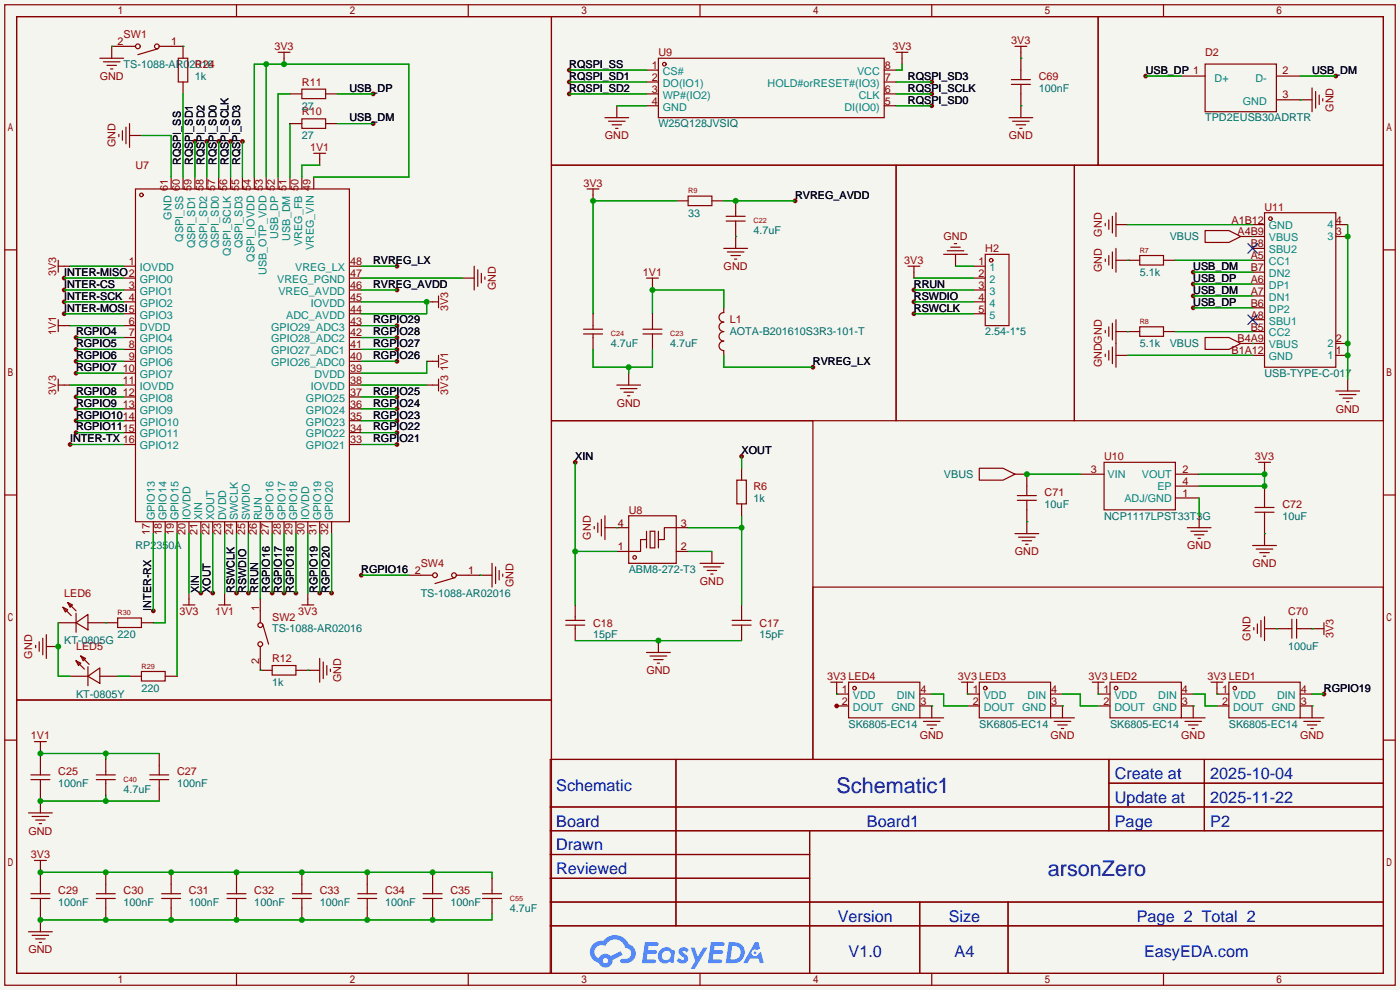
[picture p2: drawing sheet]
<svg xmlns="http://www.w3.org/2000/svg" width="299mm" height="212mm" viewBox="0 0 299 212" stroke-linecap="round" stroke-linejoin="round" font-family="sans-serif">
<path d="M0 0h299.2v211.6h-299.2z" fill="#f5f5f0"/>
<g fill="#850000">
<circle cx="178.8" cy="150.9" r=".51"/>
<circle cx="122.9" cy="98.8" r=".51"/>
<circle cx="158.5" cy="97.5" r=".51"/>
<circle cx="121.7" cy="15" r=".51"/>
<circle cx="121.7" cy="17.5" r=".51"/>
<circle cx="121.7" cy="20.1" r=".51"/>
<circle cx="199.1" cy="17.5" r=".51"/>
<circle cx="199.1" cy="20.1" r=".51"/>
<circle cx="199.1" cy="22.6" r=".51"/>
<circle cx="13.7" cy="59.4" r=".51"/>
<circle cx="13.7" cy="62" r=".51"/>
<circle cx="13.7" cy="64.5" r=".51"/>
<circle cx="13.7" cy="67.1" r=".51"/>
<circle cx="16.3" cy="72.1" r=".51"/>
<circle cx="16.3" cy="74.7" r=".51"/>
<circle cx="16.3" cy="77.2" r=".51"/>
<circle cx="16.3" cy="79.8" r=".51"/>
<circle cx="16.3" cy="84.8" r=".51"/>
<circle cx="16.3" cy="87.4" r=".51"/>
<circle cx="16.3" cy="89.9" r=".51"/>
<circle cx="16.3" cy="92.5" r=".51"/>
<circle cx="15" cy="95" r=".51"/>
<circle cx="32.8" cy="130.6" r=".51"/>
<circle cx="58.2" cy="126.7" r=".51"/>
<circle cx="60.7" cy="126.7" r=".51"/>
<circle cx="63.2" cy="126.7" r=".51"/>
<circle cx="68.3" cy="126.7" r=".51"/>
<circle cx="70.9" cy="126.7" r=".51"/>
<circle cx="84.8" cy="95" r=".51"/>
<circle cx="84.8" cy="92.5" r=".51"/>
<circle cx="84.8" cy="89.9" r=".51"/>
<circle cx="84.8" cy="87.4" r=".51"/>
<circle cx="84.8" cy="84.8" r=".51"/>
<circle cx="84.8" cy="77.2" r=".51"/>
<circle cx="84.8" cy="74.7" r=".51"/>
<circle cx="84.8" cy="72.1" r=".51"/>
<circle cx="84.8" cy="69.6" r=".51"/>
<circle cx="42.9" cy="126.7" r=".51"/>
<circle cx="45.5" cy="126.7" r=".51"/>
<circle cx="84.8" cy="62" r=".51"/>
<circle cx="84.8" cy="56.9" r=".51"/>
<circle cx="41.7" cy="30.2" r=".51"/>
<circle cx="44.2" cy="30.2" r=".51"/>
<circle cx="46.7" cy="30.2" r=".51"/>
<circle cx="49.3" cy="30.2" r=".51"/>
<circle cx="51.8" cy="30.2" r=".51"/>
<circle cx="169.9" cy="42.9" r=".51"/>
<circle cx="173.7" cy="78.5" r=".51"/>
<circle cx="53.1" cy="126.7" r=".51"/>
<circle cx="50.5" cy="126.7" r=".51"/>
<circle cx="79.8" cy="26.4" r=".51"/>
<circle cx="79.8" cy="20.1" r=".51"/>
<circle cx="255" cy="60.7" r=".51"/>
<circle cx="255" cy="65.8" r=".51"/>
<circle cx="255" cy="58.2" r=".51"/>
<circle cx="255" cy="63.2" r=".51"/>
<circle cx="285.5" cy="16.3" r=".51"/>
<circle cx="244.9" cy="16.3" r=".51"/>
<circle cx="195.3" cy="67.1" r=".51"/>
<circle cx="195.3" cy="64.5" r=".51"/>
<circle cx="195.3" cy="62" r=".51"/>
<circle cx="283" cy="148.3" r=".51"/>
<circle cx="77.2" cy="122.9" r=".51"/>
</g>
<g fill="none" stroke="#850000" stroke-width=".25">
<path d="M1 1h297.2v209.6h-297.2zM3.6 3.6h292.1v204.4h-292.1zM50.5 1v2.6M100.1 1v2.6M149.6 1v2.6M199.1 1v2.6M248.7 1v2.6M1 53.4h2.6M295.7 53.4h2.5M1 105.8h2.6M295.7 105.8h2.5M1 158.2h2.6"/>
<path d="M295.7 158.2h2.5M117.6 162.3h178.1v45.7h-178.1zM117.6 172.5h178.1M117.6 177.5h178.1M144.5 162.3v35.6M173 177.5v30.5M237 162.3v15.2M237 167.4h58.7M257.4 162.3v15.2M117.6 182.6h55.4M117.6 192.8h178.1M117.6 187.7h55.4"/>
<path d="M117.6 197.9h178.1M196.6 192.8v15.2M215.4 192.8v15.2M50.5 208v2.6M100.1 208v2.6M149.6 208v2.6M199.1 208v2.6M248.7 208v2.6"/>
</g>
<g fill="#5487ff">
<path d="M145.3 202.7a1.3 1.3 0 0 1 1.9 .3l-.4 .6a.54 .54 0 0 0-.9-.2l.1 .2a1.34 1.34 0 0 1 .9 1.8 1.47 1.47 0 0 1-2.3-.1l.5-.6 .8 .5a.31 .31 0 0 0 .4-.3 .31 .31 0 0 0-.3-.4 1.12 1.12 0 0 1-.7-1.8z"/>
<path d="M147.6 202.5h.9l.6 2 1.2-2h.9l-2.7 4.6h-.9l1-1.7z"/>
<path d="M137.8 201.4h1.7a1.31 1.31 0 0 1 1.2 .2 .4 .4 0 0 1-.3 .5l-1.8 .1-.1 .9h1.6a.4 .4 0 0 1 .4 .4 .4 .4 0 0 1-.5 .4h-1.6l-.2 1.2h1.4a.46 .46 0 0 1 .5 0 .46 .46 0 0 1 .1 .5l-.4 .2h-2.6z"/>
<path d="M151.9 201.4h1.7a1.32 1.32 0 0 1 1.2 .2 .39 .39 0 0 1-.3 .5l-1.8 .1-.1 .9h1.6a.4 .4 0 0 1 .4 .4 .4 .4 0 0 1-.4 .4h-1.7l-.2 1.2h1.4a.46 .46 0 0 1 .5 0 .46 .46 0 0 1 .1 .5l-.4 .2h-2.6z"/>
<path d="M161.3 201.4h.8l.3 1.3-.6 .4a.75 .75 0 0 0-1.1 .3 .75 .75 0 0 0 .5 1 .75 .75 0 0 0 .9-.7l.5-.2 .6 2.3h-.8l-.3-.9h-1.8l-.5 .9h-1z"/>
<path d="M155.7 201.4l-.6 4.4h1.5a2.27 2.27 0 0 0 2.6-2.2 2.27 2.27 0 0 0-2.7-2.2zM156.5 202.1a1.5 1.5 0 0 1 1.8 1.6 1.5 1.5 0 0 1-1.9 1.4h-.3z"/>
<path d="M141.2 203a1.6 1.6 0 0 0-.3 2.3 1.6 1.6 0 0 0 2.3 .2l.7 .3 .3-2.4-.1-.3-.5-.1a1.58 1.58 0 0 0-2.4 0zM141.8 203.5a.98 .98 0 0 1 1.6 .4 .98 .98 0 0 1-1.1 1.3 .94 .94 0 0 1-.9-.7 .94 .94 0 0 1 .4-1z"/>
<path d="M126.8 201.8a2.37 2.37 0 0 0 1.1 4 1.54 1.54 0 0 0 1.8 1 1.54 1.54 0 0 0 1.2-1.6l2.2-1.1-.5-.8-2 1a1.57 1.57 0 0 0-2.7 .5 1.5 1.5 0 0 1-.7-2.1 1.5 1.5 0 0 1 2.2-.5 2.23 2.23 0 0 1 2.3-1.4 2.23 2.23 0 0 1 2 1.8 1.16 1.16 0 0 1 1.2 1.1 1.16 1.16 0 0 1-1.1 1.2h-.7a.47 .47 0 0 0-.5 .4 .47 .47 0 0 0 .4 .5 2.17 2.17 0 0 0 2.5-.9 2.17 2.17 0 0 0-.3-2.7l-.8-.4a3.2 3.2 0 0 0-5.5-.7l-1.1 .1zM128.8 205.3a.6 .6 0 0 1 1.2 0 .6 .6 0 0 1-1.2 0z"/>
<circle cx="161.4" cy="203.6" r=".28"/>
</g>
<g fill="none" stroke="#850000" stroke-width=".25">
<path d="M3.6 3.6h114.3v146h-114.3zM21.3 12.4h5.1M22.1 13.2h3.6M22.9 14h2M23.6 14.7h.5M29 9.9h-5.1v2.5M33.8 10.4l-4.3 1.3M34 9.9h5.1v2.5M38.1 12.4h2v5.1h-2zM39.1 17.5v2.6M59.4 11.2h2.6M60.7 11.2v2.5"/>
<path d="M64.5 19.1h5.1v2h-5.1zM117.9 3.6h116.8v31.7h-116.8zM138.2 15h2.5M138.2 17.5h2.5M140.7 12.4h48.3v12.7h-48.3zM189 15h2.5M189 17.5h2.5M191.5 11.2h2.6M192.8 11.2v2.5M216.2 17h4M216.2 18h4M216.9 9.9h2.6"/>
<path d="M218.2 9.9v7.1M218.2 18v7.1M234.7 3.6h61v31.7h-61zM252.5 16.3h5.1M257.6 13.7h15.2v10.2h-15.2zM272.8 16.3h5.1M280.4 18.8v5.1M281.2 19.6v3.5M25.4 28.7v.5M26.2 27.9v2.1M26.9 27.2v3.5M27.7 29h2.5"/>
<path d="M27.7 26.4v5.1M36.6 37.8v2.6M39.1 37.8v2.6M41.7 37.8v2.6M44.2 37.8v2.6M46.7 37.8v2.6M49.3 37.8v2.6M51.8 37.8v2.6M54.4 37.8v2.6M56.9 37.8v2.6M59.4 37.8v2.6M62 37.8v2.6"/>
<path d="M62 20.1h2.5M62 26.4h2.5M64.5 25.4h5.1v2h-5.1zM64.5 37.8v2.6M67.1 37.8v2.6M67.1 32.8h2.5M68.3 32.8v2.5M69.6 20.1h2.5M69.6 26.4h2.5M117.9 35.3h73.6v54.6h-73.6zM129.3 25.1h5.1M130 25.9h3.6"/>
<path d="M130.8 26.7h2M131.6 27.4h.5M131.8 22.6v2.5M138.2 20.1h2.5M138.2 22.6h2.5M189 20.1h2.5M189 22.6h2.5M191.5 35.3h38.1v54.6h-38.1zM215.6 25.1h5.1M216.4 25.9h3.6M217.2 26.7h2M217.9 27.4h.5"/>
<path d="M229.6 35.3h66.1v54.6h-66.1zM272.8 21.3h7.6M281.9 20.3v2.1M282.7 21.1v.5M12.4 56.9h2.6M12.4 55.6v2.6M26.4 56.9h2.6M26.4 59.4h2.6M29 40.4h45.7v71.1h-45.7zM74.7 56.9h2.5M74.7 59.4h2.5M98.8 59.4h2.5"/>
<path d="M101.3 56.9v5.1M102.1 57.7v3.5M102.9 58.4v2.1M103.6 59.2v.5M125.5 40.4h2.5M126.7 40.4v2.5M138.2 59.4h2.5M139.4 59.4v2.6M144.5 42.9h2.6M147.1 41.9h5v2h-5zM152.1 42.9h2.6M154.7 53.1h5.1"/>
<path d="M155.2 47.2h4.1M155.2 46.2h4.1M155.4 53.8h3.6M156.2 54.6h2M157 55.4h.5M157.2 42.9v3.3M157.2 47.2v5.9M194.1 56.9h2.5M195.3 56.9v2.5M201.7 54.4h5.1M202.4 53.6h3.6M203.2 52.8h2"/>
<path d="M204 52.1h.5M204.2 54.4v2.5M208 56.9h2.6M208 59.4h2.6M210.6 54.4h5v15.2h-5zM236.2 47.8v.5M236.2 55.4v.5M237 47v2M237 54.6v2M237.7 46.2v3.6M237.7 53.8v3.6M238.5 48h2.5"/>
<path d="M238.5 55.6h5.1M238.5 45.5v5M238.5 53.1v5.1M243.6 54.6h5.1v2h-5.1zM248.7 55.6h2.5M257.6 49.3h5l2.6 1.2-2.6 1.3h-5zM265.2 50.5h5.1M267.7 48h2.6M267.7 53.1h2.6M267.7 55.6h2.6M267.7 58.2h2.6M270.3 45.5h15.2v33h-15.2z"/>
<path d="M285.5 48h2.5M285.5 50.5h2.5M12.4 69.6h2.6M12.4 68.3v2.6M26.4 62h2.6M26.4 64.5h2.6M26.4 67.1h2.6M26.4 69.6h2.6M26.4 72.1h2.6M26.4 74.7h2.6M26.4 77.2h2.6M26.4 79.8h2.6"/>
<path d="M74.7 62h2.5M74.7 64.5h2.5M74.7 67.1h2.5M74.7 69.6h2.5M74.7 72.1h2.5M74.7 74.7h2.5M74.7 77.2h2.5M74.7 79.8h2.5M91.2 64.5h2.5M91.2 77.2h2.5M93.7 63.2v2.6M93.7 75.9v2.6"/>
<path d="M124.7 71.4h4.1M124.7 70.4h4.1M126.7 67.1v3.3M126.7 71.4v3.3M134.4 79.8v2.5M137.4 71.4h4.1M137.4 70.4h4.1M139.4 67.1v3.3M139.4 71.4v3.3M154.7 65.8v1a1.02 1.02 0 0 0-1 1 1.02 1.02 0 0 0 1 1 1.02 1.02 0 0 0-1 1.1 1.02 1.02 0 0 0 1 1 1.02 1.02 0 0 0-1 1 1.02 1.02 0 0 0 1 1 1.02 1.02 0 0 0-1 1 1.02 1.02 0 0 0 1 1v1M208 62h2.6M208 64.5h2.6"/>
<path d="M208 67.1h2.6M236.2 70.6v.5M236.2 75.7v.5M237 69.8v2.1M237 74.9v2.1M237.7 69.1v3.5M237.7 74.2v3.5M238.5 75.9h2.5M238.5 70.9h5.1M238.5 68.3v10.2M243.6 69.8h5.1v2.1h-5.1zM248.7 70.9h2.5"/>
<path d="M257.6 72.1h5l2.6 1.3-2.6 1.3h-5zM265.2 73.4h5.1M267.7 75.9h2.6M267.7 63.2h2.6M267.7 70.9h2.6M267.7 68.3h2.6M267.7 60.7h2.6M267.7 65.8h2.6M285.5 73.4h2.5M285.5 75.9h2.5M12.4 82.3h2.6M12.4 81v2.6"/>
<path d="M26.4 82.3h2.6M26.4 84.8h2.6M26.4 87.4h2.6M26.4 89.9h2.6M26.4 92.5h2.6M26.4 95h2.6M74.7 82.3h2.5M74.7 84.8h2.5M74.7 87.4h2.5M74.7 89.9h2.5M74.7 92.5h2.5M74.7 95h2.5"/>
<path d="M91.2 82.3h2.5M93.7 81v2.6M117.9 89.9h55.8v72.4h-55.8zM131.8 82.3h5.1M132.6 83.1h3.5M133.3 83.8h2.1M134.1 84.6h.5M236 98.8h15.2v10.2h-15.2zM269 98.8h2.5M270.3 98.8v2.5M285.5 83.6h5.1M286.3 84.3h3.5"/>
<path d="M287 85.1h2.1M287.8 85.9h.5M288 81v2.6M32.8 111.5v2.5M35.3 111.5v2.5M37.8 111.5v2.5M40.4 111.5v2.5M42.9 111.5v2.5M45.5 111.5v2.5M48 111.5v2.5M50.5 111.5v2.5M53.1 111.5v2.5"/>
<path d="M55.6 111.5v2.5M58.2 111.5v2.5M60.7 111.5v2.5M63.2 111.5v2.5M65.8 111.5v2.5M68.3 111.5v2.5M70.9 111.5v2.5M127 112.5v.5M127.8 111.8v2M128.5 111v3.6M129.3 112.8h5.1M129.3 110.2v5.1"/>
<path d="M134.4 110.2h10.1v10.2h-10.1zM138.2 115.3h-1.3v2.6h-5.1M138.2 113.5v3.6M138.9 113.5h1.1v3.6h-1.1zM140.7 113.5v3.6M144.5 117.9h2.6M147.1 112.8h-5.1v2.5h-1.3M152.1 117.9v2.5M157.5 102.6h2v5.1h-2zM158.5 100.1v2.5M158.5 107.7v2.5M209.3 100.1h5.1l2.5 1.2-2.5 1.3h-5.1z"/>
<path d="M216.9 101.3h2.6v4.6M216.9 114h5.1M217.4 105.9h4.1M217.4 106.9h4.1M217.7 114.8h3.5M218.4 115.6h2.1M219.2 116.3h.5M219.5 106.9v7.1M230.9 101.3h5.1M251.2 106.4h5.1M251.2 101.3h5.1M251.2 103.9h5.1"/>
<path d="M253.7 112.8h5.1M254.5 113.5h3.6M255.3 114.3h2M256 115.1h.5M256.3 110.2v2.6M267.7 116.6h5.1M268.2 108.5h4.1M268.2 109.5h4.1M268.5 117.3h3.5M269.2 118.1h2.1M270 118.9h.5M270.3 103.9v4.6"/>
<path d="M270.3 109.5v7.1M7.6 137.9v.5M8.4 137.2v2M9.1 136.4v3.6M9.9 138.2h2.5M9.9 135.6v5.1M12.4 133.1h3.9M13.5 129.8l1 .5-.5 .5zM13.5 129.8l1.7 1.8M14.5 128.8l1 .5-.5 .5zM14.5 128.8l1.8 1.8M16.3 133.1l2.5-1.8v3.3z"/>
<path d="M16.3 131.1v4M18.8 133.1h6.3M25.1 132.1h5.1v2h-5.1zM30.2 133.1h2.6M39.1 129.3h2.6M40.4 126.7v2.6M46.7 129.3h2.6M48 126.7v2.6M55.6 128v5.1M55.6 138.2v5.1h2.6M56.1 133.4l1.3 4.3M64.5 129.3h2.6"/>
<path d="M65.8 126.7v2.6M87.4 122.9h5.1M97.3 123.4l-4.3 1.3M97.5 122.9h7.7M105.2 120.4v5.1M105.9 121.2v3.5M106.7 121.9v2.1M107.4 122.7v.5M120.9 132.6h4.1M120.9 133.6h4.1M122.9 129.3v3.3M122.9 133.6v3.3"/>
<path d="M138.2 139.4h5.1M140.7 136.9v2.5M149.6 120.4h5.1M150.4 121.2h3.5M151.1 121.9h2.1M151.9 122.7h.5M156.5 132.6h4M156.5 133.6h4M158.5 129.3v3.3M158.5 133.6v3.3M173.7 125.5h122v36.8h-122zM268 134.1v.5"/>
<path d="M268.7 133.4v2M269.5 132.6v3.5M270.3 131.8v5.1M270.3 134.4h5.8M276.1 132.3v4.1M277.1 134.4h5.9M277.1 132.3v4.1M283 133.1v2.5M3.6 149.6h114.3v58.4h-114.3zM7.4 158.5h2.5M8.6 158.5v7.1M15 144.5h3.8"/>
<path d="M16.3 141.2l1 .5-.5 .5zM16.3 141.2l1.7 1.8M17.3 140.2l1 .5-.5 .5zM17.3 140.2l1.7 1.8M18.8 144.5l2.5-1.8v3.4zM18.8 142.5v4.1M21.3 144.5h3.8M27.7 144.5h2.5M30.2 143.5h5.1v2h-5.1zM35.3 144.5h2.5M58.2 142.2h5v2.1h-5zM63.2 143.3h5.1"/>
<path d="M68.3 140.7v5.1M69.1 141.5v3.5M69.8 142.2v2.1M70.6 143v.5M138.9 140.2h3.6M139.7 141h2M140.5 141.7h.5M177.5 145.8h2.6M178.8 145.8v2.5h2.6M178.8 150.9h2.6M181.4 145.8h15.2v7.6h-15.2zM196.6 148.3h2.5"/>
<path d="M196.6 150.9h2.5v2.5M196.6 153.4h5.1M197.4 154.2h3.5M198.1 154.9h2.1M198.9 155.7h.5M205.5 145.8h2.5M206.8 145.8v2.5h2.5M206.8 150.9h2.5M209.3 145.8h15.2v7.6h-15.2zM224.5 148.3h2.6M224.5 150.9h2.6v2.5M224.5 153.4h5.1"/>
<path d="M225.3 154.2h3.6M226.1 154.9h2M226.8 155.7h.5M233.4 145.8h2.6M234.7 145.8v2.5h2.5M234.7 150.9h2.5M237.2 145.8h15.3v7.6h-15.3zM252.5 148.3h2.5M252.5 150.9h2.5v2.5M252.5 153.4h5.1M253.2 154.2h3.6M254 154.9h2"/>
<path d="M254.8 155.7h.5M258.8 145.8h2.6M260.1 145.8v2.5h2.5M260.1 150.9h2.5M262.6 145.8h15.3v7.6h-15.3zM277.9 150.9h2.5v2.5M277.9 148.3h2.5M277.9 153.4h5.1M278.6 154.2h3.6M279.4 154.9h2M280.2 155.7h.5M6.1 173.7h5.1"/>
<path d="M6.6 165.6h4.1M6.6 166.6h4.1M6.9 174.5h3.5M7.6 175.3h2.1M8.4 176h.5M8.6 166.6v7.1M20.6 165.6h4M20.6 166.6h4M22.6 162.3v3.3M22.6 166.6v3.3M32 165.6h4.1M32 166.6h4.1"/>
<path d="M34 161v4.6M34 166.6v4.6M6.1 199.1h5.1M6.6 191h4.1M6.6 192h4.1M6.9 199.9h3.5M7.4 183.9h2.5M8.6 183.9v7.1M8.6 192v7.1M20.6 191h4M20.6 192h4M22.6 186.4v4.6"/>
<path d="M22.6 192v4.6M34.5 191h4.1M34.5 192h4.1M36.6 186.4v4.6M36.6 192v4.6M48.5 191h4.1M48.5 192h4.1M50.5 186.4v4.6M50.5 192v4.6M62.5 191h4M62.5 192h4M64.5 186.4v4.6"/>
<path d="M64.5 192v4.6M76.5 191h4M76.5 192h4M78.5 186.4v4.6M78.5 192v4.6M90.4 191h4.1M90.4 192h4.1M92.5 186.4v4.6M92.5 192v4.6M103.1 191h4.1M103.1 192h4.1M105.2 187.7v3.3"/>
<path d="M105.2 192v3.3M7.6 200.7h2.1M8.4 201.4h.5"/>
<circle cx="29.5" cy="9.9" r=".51"/>
<circle cx="33.5" cy="9.9" r=".51"/>
<circle cx="142" cy="13.7" r=".38"/>
<circle cx="30.2" cy="41.7" r=".38"/>
<circle cx="211.8" cy="55.6" r=".38"/>
<circle cx="271.5" cy="46.7" r=".38"/>
<circle cx="135.6" cy="119.1" r=".38"/>
<circle cx="55.6" cy="137.7" r=".51"/>
<circle cx="55.6" cy="133.6" r=".51"/>
<circle cx="93" cy="122.9" r=".51"/>
<circle cx="97" cy="122.9" r=".51"/>
<circle cx="182.6" cy="147.1" r=".38"/>
<circle cx="210.6" cy="147.1" r=".38"/>
<circle cx="238.5" cy="147.1" r=".38"/>
<circle cx="263.9" cy="147.1" r=".38"/>
</g>
<g fill="none" stroke="#009600" stroke-width=".25">
<path d="M23.9 9.9h.1M39.1 9.9h.1M56.9 13.7v24.1M121.7 15h16.5M121.7 17.5h16.5M191.5 17.5h7.6M192.8 13.7v1.3h-1.3M218.2 12.4h.1M244.9 16.3h7.6M277.9 16.3h7.6M30.2 29h6.4v8.8M39.1 20.1v17.7"/>
<path d="M41.7 30.2v7.6M44.2 30.2v7.6M46.7 30.2v7.6M49.3 30.2v7.6M51.8 30.2v7.6M54.4 37.8v-24.1h33v24.1h-20.3M62 20.1h-2.6v17.7M62 26.4v11.4M68.3 35.3h-3.8v2.5M72.1 20.1h7.7M72.1 26.4h7.7M121.7 20.1h16.5"/>
<path d="M131.8 22.6h6.4M191.5 22.6h7.6M191.5 20.1h7.6M218.2 22.6h.1M277.9 21.3h.1M13.7 59.4h12.7M15 56.9h11.4M77.2 59.4h21.6M77.2 56.9h7.6M144.5 42.9h-17.8v24.2M154.7 42.9h15.2M157.2 50.5h.1"/>
<path d="M195.3 59.4h12.7M204.2 56.9h3.8M241 55.6h.1M241 48h26.7M251.2 55.6h16.5M255 58.2h12.7M267.7 50.5h.1M288 48v33M13.7 62h12.7M13.7 64.5h12.7M13.7 67.1h12.7M15 69.6h11.4"/>
<path d="M16.3 72.1h10.1M16.3 74.7h10.1M16.3 77.2h10.1M16.3 79.8h10.1M77.2 62h7.6M77.2 64.5h14v2.6h-14M77.2 72.1h7.6M77.2 74.7h7.6M77.2 77.2h7.6M77.2 69.6h7.6M91.2 77.2v2.6h-14M126.7 74.7v3.8h12.7v-3.8"/>
<path d="M134.4 78.5v1.3M154.7 65.8v-3.8h-15.3v5.1M154.7 75.9v2.6h19M195.3 62h12.7M195.3 64.5h12.7M195.3 67.1h12.7M241 70.9h.1M241 75.9h26.7M251.2 70.9h16.5M255 60.7h12.7M255 65.8h12.7M255 63.2h12.7"/>
<path d="M267.7 73.4h.1M15 95h11.4M15 82.3h11.4M16.3 84.8h10.1M16.3 87.4h10.1M16.3 89.9h10.1M16.3 92.5h10.1M77.2 84.8h7.6M77.2 87.4h7.6M77.2 89.9h7.6M77.2 92.5h7.6M77.2 95h7.6"/>
<path d="M77.2 82.3h14M122.9 98.8v30.5M158.5 97.5v2.6M32.8 114v16.6M35.3 114v19.1h-2.5M37.8 114v30.5M40.4 114v12.7M42.9 114v12.7M45.5 114v12.7M48 114v12.7M50.5 114v12.7M53.1 114v12.7"/>
<path d="M55.6 114v14M58.2 114v12.7M60.7 114v12.7M63.2 114v12.7M65.8 114v12.7M68.3 114v12.7M70.9 114v12.7M122.9 117.9h8.9M131.8 112.8h.1M147.1 117.9h5M147.1 112.8h11.4M158.5 110.2v19.1"/>
<path d="M219.5 111.5h.1M219.5 101.3h11.4M256.3 106.4v3.8M256.3 101.3h14v2.6h-14M270.3 114h.1M12.4 133.1v11.4h2.6M22.6 133.1h.1M77.2 122.9h10.2M102.6 122.9h.1M122.9 136.9h35.6M272.8 134.4h.1M280.4 134.4h.1"/>
<path d="M25.1 144.5h2.6M55.6 143.3h.1M65.8 143.3h.1M178.8 148.3h.1M199.1 150.9h.1M199.1 148.3h2.6v2.6h5.1M206.8 148.3h.1M227.1 150.9h.1M227.1 148.3h3.8v2.6h3.8M234.7 148.3h.1M255 150.9h.1M255 148.3h2.6v2.6h2.5"/>
<path d="M260.1 148.3h.1M280.4 150.9h.1M280.4 148.3h2.6M8.6 161h25.4M8.6 171.2h25.4M22.6 161v1.3M22.6 169.9v1.3M8.6 186.4h96.6v1.3M105.2 195.3v1.3h-96.6"/>
</g>
<path d="M266.7 52.1l2 2M268.7 52.1l-2 2M266.7 67.3l2 2M268.7 67.3l-2 2" fill="none" stroke="#000085" stroke-width=".25"/>
<g fill="#009600">
<circle cx="158.5" cy="112.8" r=".63"/>
<circle cx="122.9" cy="117.9" r=".63"/>
<circle cx="140.7" cy="136.9" r=".63"/>
<circle cx="219.5" cy="101.3" r=".63"/>
<circle cx="270.3" cy="103.9" r=".63"/>
<circle cx="270.3" cy="101.3" r=".63"/>
<circle cx="91.2" cy="64.5" r=".63"/>
<circle cx="60.7" cy="13.7" r=".63"/>
<circle cx="56.9" cy="13.7" r=".63"/>
<circle cx="157.2" cy="42.9" r=".63"/>
<circle cx="126.7" cy="42.9" r=".63"/>
<circle cx="139.4" cy="62" r=".63"/>
<circle cx="134.4" cy="78.5" r=".63"/>
<circle cx="22.6" cy="161" r=".63"/>
<circle cx="8.6" cy="161" r=".63"/>
<circle cx="22.6" cy="171.2" r=".63"/>
<circle cx="8.6" cy="171.2" r=".63"/>
<circle cx="22.6" cy="186.4" r=".63"/>
<circle cx="8.6" cy="186.4" r=".63"/>
<circle cx="36.6" cy="186.4" r=".63"/>
<circle cx="50.5" cy="186.4" r=".63"/>
<circle cx="64.5" cy="186.4" r=".63"/>
<circle cx="78.5" cy="186.4" r=".63"/>
<circle cx="92.5" cy="186.4" r=".63"/>
<circle cx="22.6" cy="196.6" r=".63"/>
<circle cx="8.6" cy="196.6" r=".63"/>
<circle cx="36.6" cy="196.6" r=".63"/>
<circle cx="50.5" cy="196.6" r=".63"/>
<circle cx="64.5" cy="196.6" r=".63"/>
<circle cx="78.5" cy="196.6" r=".63"/>
<circle cx="92.5" cy="196.6" r=".63"/>
<circle cx="288" cy="73.4" r=".63"/>
<circle cx="288" cy="75.9" r=".63"/>
<circle cx="288" cy="50.5" r=".63"/>
<circle cx="12.4" cy="138.2" r=".63"/>
</g>
<g font-size="4.6" fill="#0000c2">
<text x="178.8" y="169.4">Schematic1</text>
<text x="224" y="187.2">arsonZero</text>
</g>
<g font-size="3.5" fill="#0000c2">
<text x="238.3" y="166.5">Create at</text>
<text x="258.7" y="166.5">2025-10-04</text>
<text x="118.9" y="169.1">Schematic</text>
<text x="238.3" y="171.6">Update at</text>
<text x="258.7" y="171.6">2025-11-22</text>
<text x="118.9" y="176.7">Board</text>
<text x="185.3" y="176.7">Board1</text>
<text x="238.3" y="176.7">Page</text>
<text x="258.7" y="176.7">P2</text>
<text x="118.9" y="181.8">Drawn</text>
<text x="118.9" y="186.8">Reviewed</text>
<text x="179.1" y="197">Version</text>
<text x="202.8" y="197">Size</text>
<text x="243" y="197">Page 2 Total 2</text>
<text x="181.4" y="204.6">V1.0</text>
<text x="204" y="204.6">A4</text>
<text x="244.5" y="204.6">EasyEDA.com</text>
</g>
<g font-size="2.3" fill="#840000">
<text x="25.1" y="9.7">2</text>
<text x="36.6" y="9.7">1</text>
<text x="139.3" y="14.8">1</text>
<text x="139.3" y="17.3">2</text>
<text x="189.1" y="17.3">7</text>
<text x="189.1" y="14.8">8</text>
<text x="274.1" y="15.8">2</text>
<text x="139.3" y="19.8">3</text>
<text x="139.3" y="22.4">4</text>
<text x="189.1" y="22.4">5</text>
<text x="189.1" y="19.8">6</text>
<text x="274.1" y="20.8">3</text>
<text x="35.9" y="40.7" transform="rotate(-90 35.9 40.7)">61</text>
<text x="38.4" y="40.7" transform="rotate(-90 38.4 40.7)">60</text>
<text x="40.9" y="40.7" transform="rotate(-90 40.9 40.7)">59</text>
<text x="43.5" y="40.7" transform="rotate(-90 43.5 40.7)">58</text>
<text x="46" y="40.7" transform="rotate(-90 46 40.7)">57</text>
<text x="48.6" y="40.7" transform="rotate(-90 48.6 40.7)">56</text>
<text x="51.1" y="40.7" transform="rotate(-90 51.1 40.7)">55</text>
<text x="53.6" y="40.7" transform="rotate(-90 53.6 40.7)">54</text>
<text x="56.2" y="40.7" transform="rotate(-90 56.2 40.7)">53</text>
<text x="58.7" y="40.7" transform="rotate(-90 58.7 40.7)">52</text>
<text x="61.3" y="40.7" transform="rotate(-90 61.3 40.7)">51</text>
<text x="63.8" y="40.7" transform="rotate(-90 63.8 40.7)">50</text>
<text x="66.3" y="40.7" transform="rotate(-90 66.3 40.7)">49</text>
<text x="263.2" y="47.8">A1B12</text>
<text x="285.5" y="47.8">4</text>
<text x="264.5" y="50.3">A4B9</text>
<text x="267.3" y="52.9">B8</text>
<text x="285.5" y="50.3">3</text>
<text x="27.5" y="56.7">1</text>
<text x="74.8" y="59.2">47</text>
<text x="74.8" y="56.7">48</text>
<text x="209.2" y="59.2">2</text>
<text x="209.2" y="56.7">1</text>
<text x="267.3" y="55.4">A5</text>
<text x="267.3" y="57.9">B7</text>
<text x="27.5" y="61.7">3</text>
<text x="74.8" y="64.3">45</text>
<text x="74.8" y="61.7">46</text>
<text x="209.2" y="64.3">4</text>
<text x="209.2" y="61.7">3</text>
<text x="267.3" y="63">A7</text>
<text x="267.3" y="60.5">A6</text>
<text x="267.3" y="65.6">B6</text>
<text x="27.5" y="69.4">6</text>
<text x="27.5" y="71.9">7</text>
<text x="74.8" y="71.9">42</text>
<text x="74.8" y="69.4">43</text>
<text x="74.8" y="66.8">44</text>
<text x="209.2" y="66.8">5</text>
<text x="267.3" y="70.6">B5</text>
<text x="267.3" y="68.1">A8</text>
<text x="27.5" y="74.4">8</text>
<text x="27.5" y="77">9</text>
<text x="74.8" y="77">40</text>
<text x="74.8" y="74.4">41</text>
<text x="263.2" y="75.7">B1A12</text>
<text x="264.5" y="73.2">B4A9</text>
<text x="285.5" y="73.2">2</text>
<text x="285.5" y="75.7">1</text>
<text x="26.3" y="79.5">10</text>
<text x="26.3" y="82.1">11</text>
<text x="74.8" y="82.1">38</text>
<text x="74.8" y="79.5">39</text>
<text x="26.3" y="84.6">12</text>
<text x="26.3" y="87.1">13</text>
<text x="74.8" y="89.7">35</text>
<text x="74.8" y="87.1">36</text>
<text x="74.8" y="84.6">37</text>
<text x="74.8" y="94.8">33</text>
<text x="74.8" y="92.2">34</text>
<text x="233.2" y="101.1">3</text>
<text x="252.7" y="101.1">2</text>
<text x="252.7" y="106.2">1</text>
<text x="252.7" y="103.7">4</text>
<text x="132.1" y="112.5">4</text>
<text x="145.5" y="112.5">3</text>
<text x="32" y="114.4" transform="rotate(-90 32 114.4)">17</text>
<text x="34.6" y="114.4" transform="rotate(-90 34.6 114.4)">18</text>
<text x="37.1" y="114.4" transform="rotate(-90 37.1 114.4)">19</text>
<text x="39.7" y="114.4" transform="rotate(-90 39.7 114.4)">20</text>
<text x="42.2" y="114.4" transform="rotate(-90 42.2 114.4)">21</text>
<text x="44.7" y="114.4" transform="rotate(-90 44.7 114.4)">22</text>
<text x="47.3" y="114.4" transform="rotate(-90 47.3 114.4)">23</text>
<text x="49.8" y="114.4" transform="rotate(-90 49.8 114.4)">24</text>
<text x="52.4" y="114.4" transform="rotate(-90 52.4 114.4)">25</text>
<text x="54.9" y="114.4" transform="rotate(-90 54.9 114.4)">26</text>
<text x="57.4" y="114.4" transform="rotate(-90 57.4 114.4)">27</text>
<text x="60" y="114.4" transform="rotate(-90 60 114.4)">28</text>
<text x="62.5" y="114.4" transform="rotate(-90 62.5 114.4)">29</text>
<text x="65.1" y="114.4" transform="rotate(-90 65.1 114.4)">30</text>
<text x="67.6" y="114.4" transform="rotate(-90 67.6 114.4)">31</text>
<text x="70.1" y="114.4" transform="rotate(-90 70.1 114.4)">32</text>
<text x="132.1" y="117.6">1</text>
<text x="145.5" y="117.6">2</text>
<text x="88.6" y="122.7">2</text>
<text x="100.1" y="122.7">1</text>
<text x="55.4" y="130.6" transform="rotate(-90 55.4 130.6)">1</text>
<text x="55.4" y="142" transform="rotate(-90 55.4 142)">2</text>
<text x="179.9" y="148.1">1</text>
<text x="196.7" y="148.1">4</text>
<text x="207.9" y="148.1">1</text>
<text x="224.7" y="148.1">4</text>
<text x="235.8" y="148.1">1</text>
<text x="252.6" y="148.1">4</text>
<text x="261.2" y="148.1">1</text>
<text x="278" y="148.1">4</text>
<text x="179.9" y="150.6">2</text>
<text x="196.7" y="150.6">3</text>
<text x="207.9" y="150.6">2</text>
<text x="224.7" y="150.6">3</text>
<text x="235.8" y="150.6">2</text>
<text x="252.6" y="150.6">3</text>
<text x="261.2" y="150.6">2</text>
<text x="278" y="150.6">3</text>
</g>
<g font-size="2.3" fill="#a90000">
<text x="26.4" y="8.2">SW1</text>
<text x="58.7" y="10.7">3V3</text>
<text x="140.7" y="12">U9</text>
<text x="190.7" y="10.7">3V3</text>
<text x="216.1" y="9.4">3V3</text>
<text x="257.6" y="12">D2</text>
<text x="21.3" y="17.1">GND</text>
<text x="41.7" y="14.5">R24</text>
<text x="222" y="17.1">C69</text>
<text x="64.5" y="18.3">R11</text>
<text x="285" y="23.9" transform="rotate(-90 285 23.9)">GND</text>
<text x="64.5" y="24.7">R10</text>
<text x="129.3" y="29.8">GND</text>
<text x="215.6" y="29.8">GND</text>
<text x="24.7" y="31.5" transform="rotate(-90 24.7 31.5)">GND</text>
<text x="66.3" y="32.3">1V1</text>
<text x="29" y="36.1">U7</text>
<text x="124.7" y="39.9">3V3</text>
<text x="270.3" y="45">U11</text>
<text x="201.7" y="51.4">GND</text>
<text x="210.6" y="53.9">H2</text>
<text x="235.5" y="50.6" transform="rotate(-90 235.5 50.6)">GND</text>
<text x="12" y="58.9" transform="rotate(-90 12 58.9)">3V3</text>
<text x="137.4" y="59">1V1</text>
<text x="154.7" y="57.7">GND</text>
<text x="193.3" y="56.4">3V3</text>
<text x="235.5" y="58.2" transform="rotate(-90 235.5 58.2)">GND</text>
<text x="106" y="62" transform="rotate(-90 106 62)">GND</text>
<text x="12" y="71.6" transform="rotate(-90 12 71.6)">1V1</text>
<text x="95.8" y="66.6" transform="rotate(-90 95.8 66.6)">3V3</text>
<text x="156" y="69.1">L1</text>
<text x="95.8" y="79.3" transform="rotate(-90 95.8 79.3)">1V1</text>
<text x="235.5" y="78.5" transform="rotate(-90 235.5 78.5)">GNDGND</text>
<text x="12" y="84.3" transform="rotate(-90 12 84.3)">3V3</text>
<text x="95.8" y="84.3" transform="rotate(-90 95.8 84.3)">3V3</text>
<text x="131.8" y="86.9">GND</text>
<text x="285.5" y="88.2">GND</text>
<text x="236" y="98.3">U10</text>
<text x="268.2" y="98.3">3V3</text>
<text x="161" y="104.7">R6</text>
<text x="223.3" y="106">C71</text>
<text x="134.4" y="109.8">U8</text>
<text x="274.1" y="108.5">C72</text>
<text x="126.3" y="115.3" transform="rotate(-90 126.3 115.3)">GND</text>
<text x="216.9" y="118.7">GND</text>
<text x="253.7" y="117.4">GND</text>
<text x="89.9" y="121.2">SW4</text>
<text x="109.8" y="125.5" transform="rotate(-90 109.8 125.5)">GND</text>
<text x="149.6" y="125">GND</text>
<text x="267.7" y="121.2">GND</text>
<text x="13.7" y="127.6">LED6</text>
<text x="38.3" y="131.4">3V3</text>
<text x="46" y="131.4">1V1</text>
<text x="63.7" y="131.4">3V3</text>
<text x="275.3" y="131.4">C70</text>
<text x="58.2" y="132.6">SW2</text>
<text x="126.7" y="133.9">C18</text>
<text x="162.3" y="133.9">C17</text>
<text x="267.3" y="136.9" transform="rotate(-90 267.3 136.9)">GND</text>
<text x="285" y="136.4" transform="rotate(-90 285 136.4)">3V3</text>
<text x="6.9" y="140.7" transform="rotate(-90 6.9 140.7)">GND</text>
<text x="16.3" y="139">LED5</text>
<text x="58.2" y="141.5">R12</text>
<text x="72.9" y="145.8" transform="rotate(-90 72.9 145.8)">GND</text>
<text x="138.2" y="144.1">GND</text>
<text x="176.8" y="145.3">3V3 LED4</text>
<text x="204.7" y="145.3">3V3 LED3</text>
<text x="232.6" y="145.3">3V3 LED2</text>
<text x="258" y="145.3">3V3 LED1</text>
<text x="6.6" y="158">1V1</text>
<text x="196.6" y="158">GND</text>
<text x="224.5" y="158">GND</text>
<text x="252.5" y="158">GND</text>
<text x="277.9" y="158">GND</text>
<text x="12.4" y="165.7">C25</text>
<text x="37.8" y="165.7">C27</text>
<text x="6.1" y="178.4">GND</text>
<text x="6.6" y="183.4">3V3</text>
<text x="12.4" y="191.1">C29</text>
<text x="26.4" y="191.1">C30</text>
<text x="40.4" y="191.1">C31</text>
<text x="54.4" y="191.1">C32</text>
<text x="68.3" y="191.1">C33</text>
<text x="82.3" y="191.1">C34</text>
<text x="96.3" y="191.1">C35</text>
<text x="6.1" y="203.8">GND</text>
</g>
<g font-size="2.3" fill="#006464">
<text x="26.4" y="14.5">TS-1088-AR02016</text>
<text x="41.7" y="17.1">1k</text>
<text x="64.5" y="23.4">27</text>
<text x="222" y="19.6">100nF</text>
<text x="64.5" y="29.8">27</text>
<text x="140.7" y="27.2">W25Q128JVSIQ</text>
<text x="257.6" y="26">TPD2EUSB30ADRTR</text>
<text x="147.1" y="46.3">33</text>
<text x="161" y="50.1">4.7uF</text>
<text x="250" y="51.4">VBUS</text>
<text x="243.6" y="59">5.1k</text>
<text x="156" y="71.7">AOTA-B201610S3R3-101-T</text>
<text x="210.6" y="71.7">2.54-1*5</text>
<text x="130.6" y="74.2">4.7uF</text>
<text x="143.3" y="74.2">4.7uF</text>
<text x="243.6" y="74.2">5.1k</text>
<text x="250" y="74.2">VBUS</text>
<text x="270.3" y="80.6">USB-TYPE-C-017</text>
<text x="161" y="107.2">1k</text>
<text x="201.7" y="102.2">VBUS</text>
<text x="223.3" y="108.5">10uF</text>
<text x="236" y="111">NCP1117LPST33T3G</text>
<text x="274.1" y="111">10uF</text>
<text x="29" y="117.4">RP2350A</text>
<text x="134.4" y="122.5">ABM8-272-T3</text>
<text x="89.9" y="127.6">TS-1088-AR02016</text>
<text x="13.7" y="137.7">KT-0805G</text>
<text x="25.1" y="136.4">220</text>
<text x="58.2" y="135.2">TS-1088-AR02016</text>
<text x="126.7" y="136.4">15pF</text>
<text x="162.3" y="136.4">15pF</text>
<text x="275.3" y="139">100uF</text>
<text x="16.3" y="149.1">KT-0805Y</text>
<text x="30.2" y="147.9">220</text>
<text x="58.2" y="146.6">1k</text>
<text x="181.4" y="155.5">SK6805-EC14</text>
<text x="209.3" y="155.5">SK6805-EC14</text>
<text x="237.2" y="155.5">SK6805-EC14</text>
<text x="262.6" y="155.5">SK6805-EC14</text>
<text x="12.4" y="168.2">100nF</text>
<text x="26.4" y="169.5">4.7uF</text>
<text x="37.8" y="168.2">100nF</text>
<text x="12.4" y="193.6">100nF</text>
<text x="26.4" y="193.6">100nF</text>
<text x="40.4" y="193.6">100nF</text>
<text x="54.4" y="193.6">100nF</text>
<text x="68.3" y="193.6">100nF</text>
<text x="82.3" y="193.6">100nF</text>
<text x="96.3" y="193.6">100nF</text>
<text x="109" y="194.9">4.7uF</text>
</g>
<g font-size="2.3">
<text x="121.7" y="14.5">RQSPI_SS</text>
<text x="121.7" y="17.1">RQSPI_SD1</text>
<text x="194.1" y="17.1">RQSPI_SD3</text>
<text x="244.9" y="15.8">USB_DP 1</text>
<text x="280.4" y="15.8">USB_DM</text>
<text x="74.7" y="19.6">USB_DP</text>
<text x="121.7" y="19.6">RQSPI_SD2</text>
<text x="194.1" y="19.6">RQSPI_SCLK</text>
<text x="194.1" y="22.1">RQSPI_SD0</text>
<text x="74.7" y="26">USB_DM</text>
<text x="38.7" y="35.3" transform="rotate(-90 38.7 35.3)">RQSPI_SS</text>
<text x="41.2" y="35.3" transform="rotate(-90 41.2 35.3)">RQSPI_SD1</text>
<text x="43.7" y="35.3" transform="rotate(-90 43.7 35.3)">RQSPI_SD2</text>
<text x="46.3" y="35.3" transform="rotate(-90 46.3 35.3)">RQSPI_SD0</text>
<text x="48.8" y="35.3" transform="rotate(-90 48.8 35.3)">RQSPI_SCLK</text>
<text x="51.4" y="35.3" transform="rotate(-90 51.4 35.3)">RQSPI_SD3</text>
<text x="169.9" y="42.5">RVREG_AVDD</text>
<text x="13.7" y="59">INTER-MISO2</text>
<text x="79.8" y="56.4">RVREG_LX</text>
<text x="255" y="57.7">USB_DM</text>
<text x="13.7" y="61.5">INTER-CS</text>
<text x="13.7" y="64.1">INTER-SCK 4</text>
<text x="79.8" y="61.5">RVREG_AVDD</text>
<text x="195.3" y="64.1">RSWDIO</text>
<text x="195.3" y="61.5">RRUN</text>
<text x="255" y="60.2">USB_DP</text>
<text x="255" y="65.3">USB_DP</text>
<text x="255" y="62.8">USB_DM</text>
<text x="13.7" y="66.6">INTER-MOSI5</text>
<text x="16.3" y="71.7">RGPIO4</text>
<text x="79.8" y="71.7">RGPIO28</text>
<text x="79.8" y="69.1">RGPIO29</text>
<text x="195.3" y="66.6">RSWCLK</text>
<text x="16.3" y="74.2">RGPIO5</text>
<text x="16.3" y="76.8">RGPIO6</text>
<text x="79.8" y="76.8">RGPIO26</text>
<text x="79.8" y="74.2">RGPIO27</text>
<text x="16.3" y="79.3">RGPIO7</text>
<text x="173.7" y="78">RVREG_LX</text>
<text x="16.3" y="84.4">RGPIO8</text>
<text x="16.3" y="86.9">RGPIO9</text>
<text x="16.3" y="89.5">RGPIO1014</text>
<text x="79.8" y="89.5">RGPIO23</text>
<text x="79.8" y="86.9">RGPIO24</text>
<text x="79.8" y="84.4">RGPIO25</text>
<text x="15" y="94.5">INTER-TX 16</text>
<text x="16.3" y="92">RGPIO1115</text>
<text x="79.8" y="94.5">RGPIO21</text>
<text x="79.8" y="92">RGPIO22</text>
<text x="122.9" y="98.3">XIN</text>
<text x="158.5" y="97.1">XOUT</text>
<text x="77.2" y="122.5">RGPIO16</text>
<text x="32.3" y="130.6" transform="rotate(-90 32.3 130.6)">INTER-RX</text>
<text x="42.5" y="126.7" transform="rotate(-90 42.5 126.7)">XIN</text>
<text x="45" y="126.7" transform="rotate(-90 45 126.7)">XOUT</text>
<text x="50.1" y="126.7" transform="rotate(-90 50.1 126.7)">RSWCLK</text>
<text x="52.6" y="126.7" transform="rotate(-90 52.6 126.7)">RSWDIO</text>
<text x="55.2" y="126.7" transform="rotate(-90 55.2 126.7)">RRUN</text>
<text x="57.7" y="126.7" transform="rotate(-90 57.7 126.7)">RGPIO16</text>
<text x="60.2" y="126.7" transform="rotate(-90 60.2 126.7)">RGPIO17</text>
<text x="62.8" y="126.7" transform="rotate(-90 62.8 126.7)">RGPIO18</text>
<text x="67.9" y="126.7" transform="rotate(-90 67.9 126.7)">RGPIO19</text>
<text x="70.4" y="126.7" transform="rotate(-90 70.4 126.7)">RGPIO20</text>
<text x="283" y="147.9">RGPIO19</text>
</g>
<g font-size="2.3" fill="#008484">
<text x="141.7" y="16">CS#</text>
<text x="183.2" y="16">VCC</text>
<text x="259.6" y="17.4">D+</text>
<text x="268.3" y="17.4">D-</text>
<text x="141.7" y="18.6">DO(IO1)</text>
<text x="141.7" y="21.1">WP#(IO2)</text>
<text x="141.7" y="23.6">GND</text>
<text x="164" y="18.6">HOLD#orRESET#(IO3)</text>
<text x="180.5" y="23.6">DI(IO0)</text>
<text x="183.5" y="21.1">CLK</text>
<text x="265.6" y="22.5">GND</text>
<text x="36.6" y="46.9" transform="rotate(-90 36.6 46.9)">GND</text>
<text x="39.2" y="51.7" transform="rotate(-90 39.2 51.7)">QSPI_SS</text>
<text x="41.7" y="53.1" transform="rotate(-90 41.7 53.1)">QSPI_SD1</text>
<text x="44.2" y="53.1" transform="rotate(-90 44.2 53.1)">QSPI_SD2</text>
<text x="46.8" y="53.1" transform="rotate(-90 46.8 53.1)">QSPI_SD0</text>
<text x="51.9" y="53.1" transform="rotate(-90 51.9 53.1)">QSPI_SD3</text>
<text x="59.5" y="51.1" transform="rotate(-90 59.5 51.1)">USB_DP</text>
<text x="62" y="51.4" transform="rotate(-90 62 51.4)">USB_DM</text>
<text x="64.6" y="52.6" transform="rotate(-90 64.6 52.6)">VREG_FB</text>
<text x="67.1" y="53.5" transform="rotate(-90 67.1 53.5)">VREG_VIN</text>
<text x="271.2" y="49">GND</text>
<text x="271.2" y="51.6">VBUS</text>
<text x="283.7" y="48.8">4</text>
<text x="283.7" y="51.3">3</text>
<text x="29.9" y="57.9">IOVDD</text>
<text x="49.3" y="54.6" transform="rotate(-90 49.3 54.6)">QSPI_SCLK</text>
<text x="54.4" y="55.9" transform="rotate(-90 54.4 55.9)">QSPI_IOVDD</text>
<text x="56.9" y="58.7" transform="rotate(-90 56.9 58.7)">USB_OTP_VDD</text>
<text x="63.1" y="57.9">VREG_LX</text>
<text x="211.5" y="57.9">1</text>
<text x="271.2" y="54.1">SBU2</text>
<text x="271.2" y="56.7">CC1</text>
<text x="271.2" y="59.2">DN2</text>
<text x="29.9" y="60.5">GPIO0</text>
<text x="29.9" y="63">GPIO1</text>
<text x="29.9" y="65.6">GPIO2</text>
<text x="59.2" y="60.5">VREG_PGND</text>
<text x="59.5" y="63">VREG_AVDD</text>
<text x="66.4" y="65.6">IOVDD</text>
<text x="211.5" y="65.6">4</text>
<text x="211.5" y="63">3</text>
<text x="211.5" y="60.5">2</text>
<text x="271.2" y="64.3">DN1</text>
<text x="271.2" y="61.7">DP1</text>
<text x="29.9" y="68.1">GPIO3</text>
<text x="29.9" y="70.6">DVDD</text>
<text x="58" y="70.6">GPIO29_ADC3</text>
<text x="61.2" y="68.1">ADC_AVDD</text>
<text x="211.5" y="68.1">5</text>
<text x="271.2" y="71.9">CC2</text>
<text x="271.2" y="69.4">SBU1</text>
<text x="271.2" y="66.8">DP2</text>
<text x="29.9" y="73.2">GPIO4</text>
<text x="29.9" y="75.7">GPIO5</text>
<text x="58" y="75.7">GPIO27_ADC1</text>
<text x="58" y="73.2">GPIO28_ADC2</text>
<text x="271.2" y="77">GND</text>
<text x="271.2" y="74.4">VBUS</text>
<text x="283.7" y="74.2">2</text>
<text x="283.7" y="76.7">1</text>
<text x="29.9" y="78.3">GPIO6</text>
<text x="29.9" y="80.8">GPIO7</text>
<text x="29.9" y="83.3">IOVDD</text>
<text x="58" y="78.3">GPIO26_ADC0</text>
<text x="66.4" y="83.3">IOVDD</text>
<text x="67.2" y="80.8">DVDD</text>
<text x="29.9" y="85.9">GPIO8</text>
<text x="29.9" y="88.4">GPIO9</text>
<text x="65.4" y="88.4">GPIO24</text>
<text x="65.4" y="85.9">GPIO25</text>
<text x="29.9" y="91">GPIO10</text>
<text x="29.9" y="93.5">GPIO11</text>
<text x="65.4" y="93.5">GPIO22</text>
<text x="65.4" y="91">GPIO23</text>
<text x="29.9" y="96">GPIO12</text>
<text x="65.4" y="96">GPIO21</text>
<text x="236.7" y="102.1">VIN</text>
<text x="240.3" y="107.2">ADJ/GND</text>
<text x="244" y="102.1">VOUT</text>
<text x="247.4" y="104.7">EP</text>
<text x="33.1" y="111.2" transform="rotate(-90 33.1 111.2)">GPIO13</text>
<text x="35.6" y="111.2" transform="rotate(-90 35.6 111.2)">GPIO14</text>
<text x="38.1" y="111.2" transform="rotate(-90 38.1 111.2)">GPIO15</text>
<text x="40.7" y="111.2" transform="rotate(-90 40.7 111.2)">IOVDD</text>
<text x="43.2" y="111.2" transform="rotate(-90 43.2 111.2)">XIN</text>
<text x="45.8" y="111.2" transform="rotate(-90 45.8 111.2)">XOUT</text>
<text x="48.3" y="111.2" transform="rotate(-90 48.3 111.2)">DVDD</text>
<text x="50.8" y="111.2" transform="rotate(-90 50.8 111.2)">SWCLK</text>
<text x="53.4" y="111.2" transform="rotate(-90 53.4 111.2)">SWDIO</text>
<text x="55.9" y="111.2" transform="rotate(-90 55.9 111.2)">RUN</text>
<text x="58.5" y="111.2" transform="rotate(-90 58.5 111.2)">GPIO16</text>
<text x="61" y="111.2" transform="rotate(-90 61 111.2)">GPIO17</text>
<text x="63.5" y="111.2" transform="rotate(-90 63.5 111.2)">GPIO18</text>
<text x="66.1" y="111.2" transform="rotate(-90 66.1 111.2)">IOVDD</text>
<text x="68.6" y="111.2" transform="rotate(-90 68.6 111.2)">GPIO19</text>
<text x="71.2" y="111.2" transform="rotate(-90 71.2 111.2)">GPIO20</text>
<text x="182.3" y="149.4">VDD</text>
<text x="191.7" y="149.4">DIN</text>
<text x="210.2" y="149.4">VDD</text>
<text x="219.6" y="149.4">DIN</text>
<text x="238.2" y="149.4">VDD</text>
<text x="247.6" y="149.4">DIN</text>
<text x="263.6" y="149.4">VDD</text>
<text x="273" y="149.4">DIN</text>
<text x="182.3" y="151.9">DOUT</text>
<text x="190.5" y="151.9">GND</text>
<text x="210.2" y="151.9">DOUT</text>
<text x="218.5" y="151.9">GND</text>
<text x="238.2" y="151.9">DOUT</text>
<text x="246.4" y="151.9">GND</text>
<text x="263.6" y="151.9">DOUT</text>
<text x="271.8" y="151.9">GND</text>
</g>
<g font-size="1.6" fill="#a90000">
<text x="147.1" y="41.3">R9</text>
<text x="161" y="47.7">C22</text>
<text x="243.6" y="54">R7</text>
<text x="130.6" y="71.8">C24</text>
<text x="143.3" y="71.8">C23</text>
<text x="243.6" y="69.3">R8</text>
<text x="25.1" y="131.5">R30</text>
<text x="30.2" y="142.9">R29</text>
<text x="26.4" y="167.1">C40</text>
<text x="109" y="192.5">C55</text>
</g>
</svg>
